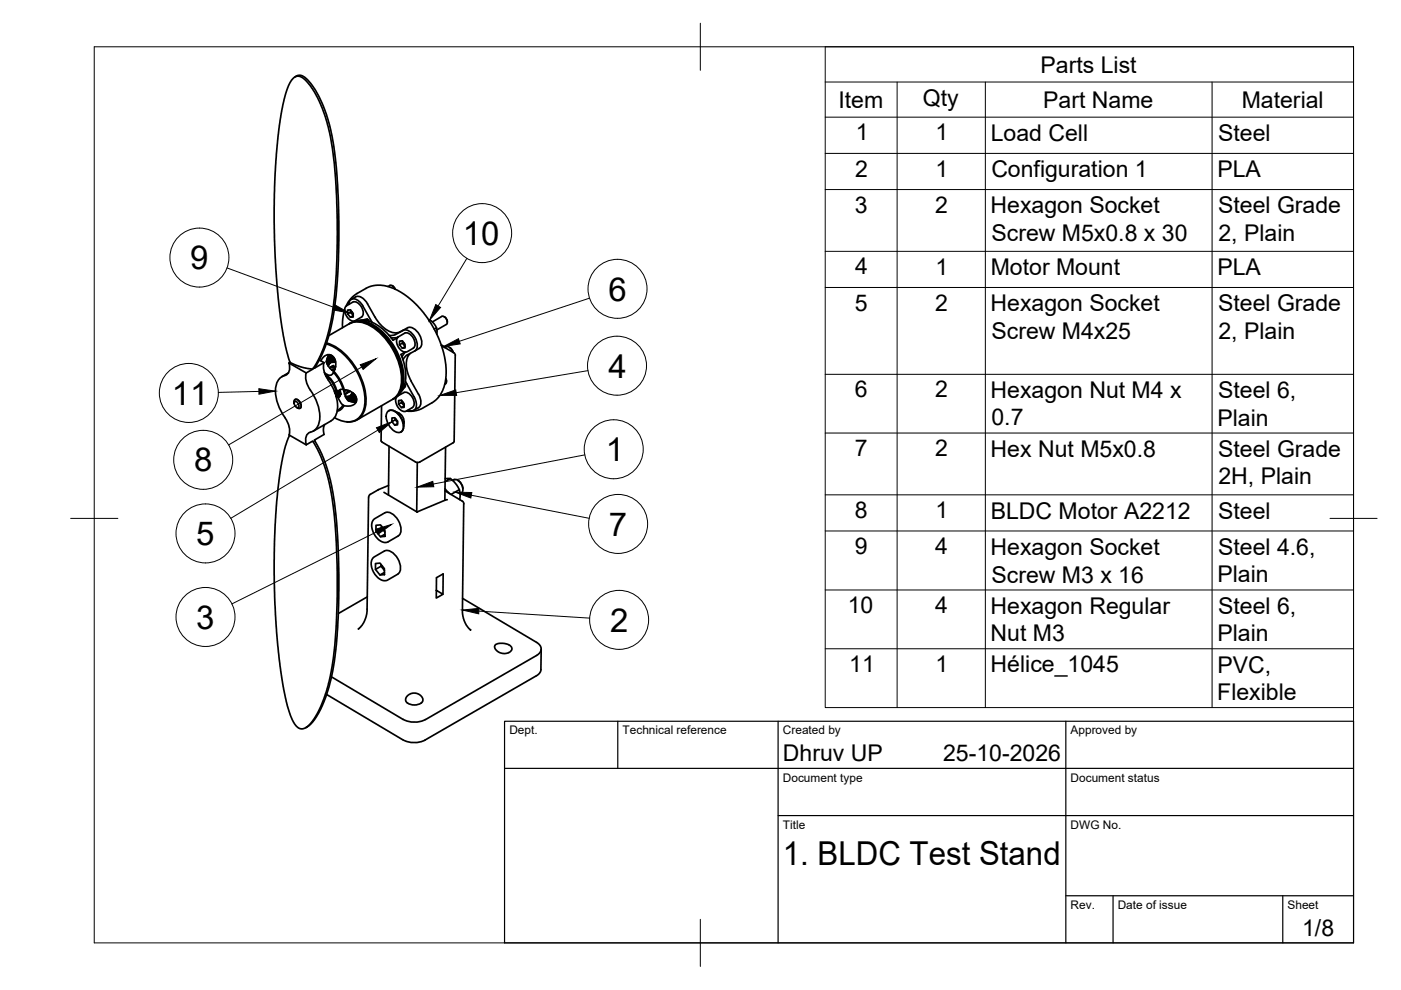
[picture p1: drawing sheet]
<svg xmlns="http://www.w3.org/2000/svg" width="297mm" height="210mm" viewBox="0 0 297 210" stroke-linecap="round" stroke-linejoin="round" font-family="sans-serif">
<!-- layer: Visible -->
<g fill="none" stroke="#000" stroke-width=".36">
<path d="M62.5 16.3l.6-.3h.5l1.1 .4 1.5 1.7 1.5 2.6 1.5 3.4 .6 2.4 .8 3.7 .6 4.3 .4 4.8 .2 7.5v8.1l-.5 7.7-.8 5-.9 3.9-1.4 3.9-1.6 2.7 2.1-1.2M61.2 79.1l-1.4 .8M61.3 77l3.6 2.1M61.3 77a1.96 1.96 0 0 1-1.4 2.8 3.9 3.9 0 0 0-1.4 4.5l.7 2.2 1.2 2M61.4 76.6l-.8-3-.8-4.2-1-8.6-.6-10.3v-10.8l.7-10.6 1-6.8 .8-2.9 .8-2 .9-1 .9-.3 .5 .2 .8 .5 1.7 2.1 1.7 3.2 1.3 3.7 .8 3.3 .8 5.6 .6 9.8v7.2l-.2 6.5-.4 4.8-.7 4.9-.9 3.6-1.4 3.9-1.6 2.9-1.4 .8M61.4 76.6l.1 .2M61.5 76.8l2.1 .9 2.7 .6M61.5 76.8l-.2 .2M64.9 79.1a4.2 4.2 0 0 0 .9 3.6M67.7 76.3l1 .6M68 76.5l.1-.2a1.57 1.57 0 0 1 1.9-1.1 1.57 1.57 0 0 1 1.2 1.9l-.1 .8-.3 .8M68.7 76.9a4.2 4.2 0 0 0 .9 3.6"/>
<path d="M68.9 79.4a4.8 4.8 0 0 1 2.4 3.3M69.1 79.7a4.7 4.7 0 0 1 2.1 3.1M69.2 72.9a12.9 12.9 0 0 1 7.8 9 7.3 7.3 0 0 1-.6 6.3 4 4 0 0 1-5.5 .4M69.2 76.7a3.2 3.2 0 0 0 1.6 2M69.2 72.7a12 12 0 0 1 7.2 7 9.3 9.3 0 0 1 .5 8.1 3.2 3.2 0 0 1-3.2 1.6M69.6 75.5v.1M69.6 77.5h.1M69.6 75.6l.1 .1h1M69.6 77.5h-.1M69.6 75.7l-.2 .1M69.7 75.7l.1 .2 .9-.1M69.7 75.8l-.3 .2"/>
<path d="M69.7 75.9l.1 .1 1-.1M69.7 75.9l-.4 .3M69.8 76l.1 .1 1-.1M69.8 76l-.6 .4M69.8 77.1l.3-.3-.6 .7zM69.8 75.2l-.6 1.5M69.8 76.1l.1 .1 1.1-.1M69.8 76.2l-.6 .5M69.9 76.2l.1 .2 1-.2M69.9 76.3l-.7 .5M69.9 76.3l.1 .2 1.1-.2M69.9 76.4l-.6 .6"/>
<path d="M70 76.5v.1l1.1-.1M70 76.5l-.7 .6M70 76.6l.1 .1 1-.1M70 76.7l-.6 .6M70 76.9l-.4 .5M70 76.7l.1 .1 1-.1M70 75.2l-.3 .1M70.1 76.8l-.6 .6M70.1 76.9l-.5 .5M70.3 78.4l.7-.1-.6 .1M70.3 75.3l-.7 .1M70.4 75.5h-.8l.9 .1"/>
<path d="M70.7 78.9l1.4 2 .7 1.7M70.7 77.5l-.6 .3M70.7 78.9a1.05 1.05 0 0 1-1 .7 1.05 1.05 0 0 1-.9-.6M70.8 78.7l-.1 .2M70.8 78.7l1.5 2.1 .7 1.8M70.9 78.6h-.3M70.9 78.4l-.5 .1M71 78.3l-.5 .1M71.1 77.9h-.6l-.6 .2M71.2 77.7a1.27 1.27 0 0 0-1.3 .3M73.1 65.7l-.4 1.8-.1 2M73.4 64.9l.5-.9 .8-1 .9-.7 2.2-1.3 1.7-.5 2.2 .1 2.5 .9 2.7 1.8 2.2 2.2 2.3 3.1 1.9 3.7 1 3.4 .3 3.6-.4 2.7-.9 1.7-1.5 1.6-3 1.6-1.1 .3h-1.6"/>
<path d="M73.7 65.7h.6l.6 .7v.8l-.6 .1-.6-.8zM73.7 66.5l.6-.3 .6 .7M74 64.5a1.11 1.11 0 0 1 .6-1.1 1.11 1.11 0 0 1 1.3 .3l1.1 1.3M74 68.7l-4.3 2.5M74 68.7a4.9 4.9 0 0 1 5.1 .7 14.4 14.4 0 0 1 6 11.6 4.5 4.5 0 0 1-1.9 3.7M74.3 65.7v.5l.4-.1M74.3 68.5l-.2 .1a5.1 5.1 0 0 1 5.6 1 14.4 14.4 0 0 1 5.6 11.5 4.2 4.2 0 0 1-2 3.5M74.3 68.5a4.9 4.9 0 0 1 5.1 .7 14.4 14.4 0 0 1 6.1 11.6 4.2 4.2 0 0 1-2.1 3.8M74.8 64.1l-1.3 .7-.3 .4-.1 .9 .4 .9 .7 .8 .6 .3 .5-.1 1.3-.8M74.8 64.1a1.89 1.89 0 0 1 2.1 1.5 1.32 1.32 0 0 1-.3 1.6M74.9 66.9l-.6 .4M75 68.2l-.2 .1"/>
<path d="M75 68.2a5.9 5.9 0 0 1 5.7 1.8 14.1 14.1 0 0 1 4.9 11.2 4.5 4.5 0 0 1-1.6 3M75.4 68v.1M75.4 62.9l-.9 .6M75.4 62.9a2.23 2.23 0 0 1 2.5 1.5 13.3 13.3 0 0 0 3.9 5.4 3.1 3.1 0 0 0 3 .6M76.3 67.9l-.7 .1M76.3 67.9a7.7 7.7 0 0 1 6.3 3.3l.7 1 1-.7M77 65l1.9 3.4M77.9 67.7l-.8 .1M77.9 67.7l-1.6 .2M77.9 67.7l.4 .4M77.9 67.7h.1M82.7 60.5l-.4 .2"/>
<path d="M82.7 60.5l.5 .1 .5 .7M83.1 60.6l.7 .7M84.3 71.5l-1.4 .1M84.3 71.5l1.5-.9a1.89 1.89 0 0 1 2.1 1.6 1.32 1.32 0 0 1-.3 1.6l-1.5 .8h-.5l-.5-.3-.9-1.2-.1-.9zM84.3 71.5h.1M84.7 72.3h.6l.6 .7v.8h-.6l-.6-.7zM84.7 73.1l.6-.4 .6 .8M85.3 72.3v.4h.3M85.5 70.1l-1.9 .9-1.1 .1M85.5 70a2.26 2.26 0 0 1 2.5 1.5 2.16 2.16 0 0 1-.1 2.9l-1.6 .9M85.9 73.5l-.6 .3M85.9 74.6l-.9 .5a9 9 0 0 1 .4 7.4l-.8 1.1"/>
<path d="M86 74.6l-.8 1.1M86.3 75.3l-.5 .4-.4 .6M86.4 69.5l-1.6 .9M86.4 69.5a2.25 2.25 0 0 1 2.5 1.5 2.2 2.2 0 0 1 0 2.8M87 74.9a3.9 3.9 0 0 0-.6 4.1l.8 1.8M88.9 73.9l-.9 .5M90.9 67.9h.3l-.2 .1M91.2 67.9l.8 .7 .5 .8 .1 1.5M92.5 69.5l-.4 .3M93.7 67.1l-2 1.2M93.7 67.1a1.14 1.14 0 0 1 1 1.7M93.7 73.3h.1h-.2l2.6 1.5 .3 .6-.2 18.2-.2 .3-7.1 4.1"/>
<path d="M93.8 73.3l.5 .4 .3-.2M94.1 67.2h.2M94.3 67.2l.4 .4 .1 .7M94.6 73.5a1.37 1.37 0 0 1 1.5 1.2M94.6 68.8l-2 1.1M95.3 73.7l.1 .1M95.5 73.7l.6 1M60.4 88.5l.8 1.7a3.2 3.2 0 0 1 .1 2l3.6 2.1M61.4 92.3l-.8 2.1-.7 2.7-.6 3.7-.6 5.2-.6 11.3 .2 10.9 .9 11.4 1.3 8.3 .8 2.9 .8 2.1 1 1.3 .9 .4 .6-.2 .7-.5 1.7-2.2 1.2-2.4 1.3-3.8 .9-4 .6-4.7 .5-10.3v-6.6l-.3-6-.4-5.3-.7-4.6-1-4.3-.7-2-1.2-2.6-.9-1.6-1.4 .8M62.4 85.2v.3M62.4 85.2l.2-.5a1.25 1.25 0 0 1 1 1.8h-.5M62.4 85.2a.74 .74 0 0 1 .8 .4 .74 .74 0 0 1-.1 .8l-.6-.4z"/>
<path d="M62.9 86.4l.2 .1M65.8 82.7a9 9 0 0 1 1.8 7 2.83 2.83 0 0 1-2.2 2.1 2.14 2.14 0 0 0-.5 2.5M68.8 90l-.2 .7 .1 1.4-2.1 1.2 1.6 3 1 2.6 .9 3.1 .8 4.5 .6 5.4 .3 6.5v7l-.2 7.8-.7 7-.7 3.6-.6 2.5-1.1 2.8-1 2.1-1.3 2-1.4 1.1M69.6 80.5a8.4 8.4 0 0 1 1.6 7.6l-1 1.1M70.2 89.2l-3.8 2.2M71.1 82.8l-.2 .2M71.1 82.8l.2-.2 .4 .5M71.2 83l-.1 .4M71.2 82.8l-.3 .3M71.2 83l-.1 .4 .4 .2M71.2 84l.5 .2M71.3 84v.1"/>
<path d="M71.3 82.8l-.3 .3 .3-.3M71.4 82.8l-.4 .4M71.5 82.9l-.2 .1 .3 .2M71.5 82.9l.1 .3-.1 .4-.3 .2M71.5 83.6l-.3 .2M71.5 82.9l-.5 .4M71.5 82.9l.1 .1M71.5 82.8l-.1 .1M71.5 83.7h.1M71.6 83.7h-.1M71.6 83l-.1 .6M71.7 83.1l.4-.2 .1 .6-.2 .4-.3 .3"/>
<path d="M71.7 83h-.1M71.8 83l-.1 .5-.4 .4M71.8 83l-.1 .5M71.8 83l-.3 .7M71.8 83l-.1 .6-.5 .4M71.9 83l.1 .4-.5 .7 .5-.6zM72 83.2l-.2 .6-.4 .3M72.1 82.9h.1M72.2 83.5h.1M72.2 83.5l-.6 .8M72.7 85.9a1.94 1.94 0 0 1-1.2 1M72.7 82.6h.3"/>
<path d="M72.8 82.6a.79 .79 0 0 0-1.1 .4M72.9 86l-.4 .7-1 .5M73 82.6a2.46 2.46 0 0 0 1.2 2.5l1.3 .2M73 82.6h.1a2.32 2.32 0 0 1 2.5 2.4l-.3 .5-.7 .5h-1.6a1.49 1.49 0 0 1-1-1.1l-.3-.7M73 82.9h.1M73.1 82.7l-.2 .2M73.2 82.6l-.3 .3M73.2 84h.1M73.3 84.1h-.1M73.3 84.2l.9-.2-.9 .3M73.3 82.7l-.4 .4M73.5 89.4h.2"/>
<path d="M73.7 82.8l-.2 .4-.5 .3M73.9 82.8l-.3 .5-.5 .3M74 83.1l-.6 .4M74.1 84l-.7 .1 .6-.1M74.2 84l-.9 .2 .1-.2M74.2 82.9l-.2 .2M74.4 84.4l-.8 .2M74.5 84.5l-.8 .3M74.6 84.6l-.8 .3M74.6 84.7l-.7 .3M74.7 84.7h-.1M74.7 84.8l-.6 .3"/>
<path d="M74.8 83.3l-.6 .7a.24 .24 0 0 1 0 .3 .24 .24 0 0 1-.3 0l-.5 .1M74.8 84.9l-.4 .2M74.9 83.3l-.6 .9a.28 .28 0 0 1-.1 .3 .28 .28 0 0 1-.4 0h-.3M74.9 85l-.3 .2M75 83.4l-.7 .8 .1 .1M75 85.1l-.2 .1M75.1 83.5l-.7 .7 .1 .2M75.1 83.6l-.6 .7 .1 .3M75.2 83.7l-.6 .8 .1 .2M75.3 83.8l-.6 .8v.2M75.4 83.9l-.6 .8v.2M75.4 84.1l-.6 .7 .1 .2"/>
<path d="M75.5 84.2l-.6 .7 .1 .2M75.5 84.3l-.5 .7 .1 .2M75.6 84.5l-.6 .8M75.6 85.1l-.2 .2M75.6 84.6l-.5 .7M75.6 84.8l-.3 .5M80.8 93.4l.2 .3M80.9 86l-.1 7.5M81 93.7l7.1 4.2 .5 .2 .4-.2M82.1 87.4a1.3 1.3 0 0 1 2.1 .2 3.5 3.5 0 0 1 1.1 3.7 1.3 1.3 0 0 1-2.1-.2 3.5 3.5 0 0 1-1.1-3.7zM82.5 87.1h-.1M82.5 87.1a2.29 2.29 0 0 1 2.6 1.5 2.27 2.27 0 0 1-.1 3"/>
<path d="M82.5 94.6l-.1 10.4M83.1 89.4l.6 .7 .6-.3M83.2 84.7l-7.5 4.3M83.8 87.2l.8 .5M83.8 88.7v.3l.2-.1M83.9 84.3h.1M84.1 84.2l1.5-1a1.89 1.89 0 0 1 2.1 1.6 1.32 1.32 0 0 1-.3 1.6l-1.5 .8-.9-.2-.6-.6-.4-.7-.1-1zM84.3 87.5a2.03 2.03 0 0 1 1.3 2.3M84.3 89.6l-.5-.6-.7 .4v-.8h.6l.6 .7v.8h-.6M84.3 87.5h.1M84.3 83.9h.1M84.5 84.9h.6l.6 .7v.8h-.6l-.6-.7z"/>
<path d="M84.5 85.7l.6-.4 .6 .7M85.1 84.9v.4h.3M85.6 89.4v1M85.6 89.7v.1M85.7 86.1l-.6 .3M85.8 81.5l.1 .1a.58 .58 0 0 1-.4 .8l-.3 .5M86 80.8l1.8 3.3a2.2 2.2 0 0 1-.1 2.9l-.7 .1-.4-.2M87.2 80.8l1.5 2.8a2.1 2.1 0 0 1-.9 3.4M88.5 98.1l-.2 10.4M94.5 94.8l-.2 11.3M94.5 80.4a.74 .74 0 0 1-.2 1.1M94.5 80.3l.2 .5"/>
<path d="M94.6 80.8v.1M78.1 105.4l-.3 24.2-.2 1.1-.4 1.1-.4 .8-.8 .8M78.5 104.8l-.3 .6M79.6 119.5l1-.1 .9 1.2v1.2l-.9 .1-1-1.2zM79.7 111.4l1-.1 .9 1.2v1.2l-.9 .1-1-1.2zM79.7 112.6l1.2-.7 .7 .9M80.3 103.8l-1.8 1M80.8 119.7v.4l.3-.1M80.9 111.6v.3h.3M81.4 104.4l7.1 4.2M81.5 116.8l-2.3 1.4-.4 .5-.1 1 .5 1.7 .9 1.1 1.2 .6h.7l2.3-1.4M81.5 116.8a2.49 2.49 0 0 1 2.8 1.7 2.49 2.49 0 0 1 0 3.2"/>
<path d="M81.6 108.7a2.49 2.49 0 0 1 2.8 1.7 2.51 2.51 0 0 1 0 3.2l-2.3 1.3-.5 .1-1.3-.5-1-1.3-.5-1.6 .3-1.3 .3-.3 2.2-1.3M81.6 113.3l-.9 .5M82.4 102.9l-2.2 .9M94.3 104.1l3.7 2.1M94.4 103.6l1 1.1M94.4 101.5h1.1l-1.1 .6M94.8 106l-6.4 2.6M95.5 101.5l1.2 1.1 .7 1.2 .2 1-.1 1.1M95.9 101.8a1.27 1.27 0 0 1 1.9 .9 1.25 1.25 0 0 1-.3 2M97.1 101.9l.7 .6 .3 .9M97.4 103.8l-1.8 1M98 106.2l.3 .6-.3 23.1 .6 2.1 .7 1.1 .5 .5"/>
<path d="M98.1 103.5v.1M77.9 126.5l-6.2 3.6M79.6 120.7l1.2-.6 .7 .8M81.5 121.4l-.9 .5M92.5 125.2l1.4 .8-1.4 .8v-4.3l1.5-.8-.1 4.3M98.1 126.9l15.7 9.3a1.47 1.47 0 0 1 .9 1.4 1.47 1.47 0 0 1-.9 1.4l-23.6 13.6M105 136.7l1-.3 1.5 .2a.98 .98 0 0 1 1 1 .98 .98 0 0 1-1.1 .9h-.8l-1.1-.4-.6-.6v-.5zM114.7 137.6v4.6l-.4 .6-.6 .5M69.3 147.2l16.1 9.7M70.3 143.5l15.2 9M85.4 156.9a5.1 5.1 0 0 0 4.7 0M85.5 152.5a5.1 5.1 0 0 0 4.7 .1"/>
<path d="M86.4 147.5l1-.5 1.3 .1 .6 .5 .3 .5-.1 .7a2.56 2.56 0 0 1-3.3 .1l-.2-.7zM113.7 143.3l-23.6 13.6"/>
</g>
<g fill="#000">
<circle cx="71.7" cy="84.2" r=".18"/>
<circle cx="71.8" cy="84.1" r=".18"/>
<circle cx="71.8" cy="83.8" r=".18"/>
<circle cx="71.8" cy="83.7" r=".18"/>
<circle cx="71.9" cy="83.6" r=".18"/>
<circle cx="71.9" cy="84" r=".18"/>
<circle cx="71.9" cy="83.7" r=".18"/>
<circle cx="71.9" cy="83.5" r=".18"/>
<circle cx="71.9" cy="83.4" r=".18"/>
<circle cx="72.1" cy="83.3" r=".18"/>
<circle cx="72.1" cy="83.6" r=".18"/>
<circle cx="72.2" cy="83.6" r=".18"/>
<circle cx="73.4" cy="84.1" r=".18"/>
</g>
<!-- layer: BORDER -->
<path d="M20 9.9h267v190h-267zM148.5 4.9v10M15 109.9h10M282 109.9h10M148.5 194.9v10" fill="none" stroke="#000" stroke-width=".21"/>
<!-- layer: TITLEBLOCK -->
<path d="M107 152.9h180v47h-180zM131 152.9v10M165 152.9v47M226 152.9v47M107 162.9h180M165 172.9h122M226 189.9h61M236 189.9v10M272 189.9v10" fill="none" stroke="#000" stroke-width=".25"/>
<!-- layer: Parts Lists -->
<g fill="none" stroke="#000" stroke-width=".21">
<path d="M175 9.9h112v140.1h-112zM175 17.4h112M190.2 17.4v132.6M208.9 17.4v132.6M257 17.4v132.6M175 24.8h112M175 32.5h112M175 40.2h112M175 53.3h112M175 61h112M175 79.4h112M175 91.8h112"/>
<path d="M175 104.9h112M175 112.6h112M175 125.1h112M175 137.6h112"/>
</g>
<!-- layer: Balloons -->
<g fill="none" stroke="#000" stroke-width=".21">
<circle cx="42.3" cy="54.6" r="6.3"/>
<circle cx="102.2" cy="49.4" r="6.3"/>
<circle cx="130.8" cy="77.5" r="6.3"/>
<circle cx="130.9" cy="61.2" r="6.3"/>
<circle cx="40" cy="83.3" r="6.3"/>
<circle cx="43.1" cy="97.5" r="6.3"/>
<circle cx="130.1" cy="95.3" r="6.3"/>
<circle cx="43.6" cy="113.1" r="6.3"/>
<circle cx="131.1" cy="111.1" r="6.3"/>
<circle cx="43.6" cy="130.8" r="6.3"/>
<circle cx="131.3" cy="131.4" r="6.3"/>
</g>
<!-- layer: 0 -->
<path d="M70.9 64.6l3.1 1.8-3.5-.7zM76.4 77.3l3.3-1.2-2.7 2.2zM92.4 64.6l1 .6-2.3 2.7zM94.1 73.5l3.1-1.7 .4 1.1zM54.9 82.4l3.5 .5-3.5 .7zM79.8 90.7l3.3-1.3-2.7 2.3zM93.3 83.8l3.3-1.1 .2 1.1zM79.6 112.2l3.4-1-2.8 2.1zM88.4 103.3l3.4-1.2 .2 1.1zM96.5 104.3l3.5 .1-.2 1.2zM98 129.3l3.6-.3-.1 1.1z" fill="#000" stroke="#000" stroke-width=".21"/>
<path d="M48.1 56.8l22.6 8.3M99 54.8l-6.1 10.1M76.7 77.8l-28.2 16.5M124.7 78.6l-28 4.7M125 63.2l-27.6 9.2M54.9 83l-8.6 .2M80.1 91.2l-31.2 18.7M124 96.4l-32.1 6.2M79.9 112.7l-30.8 15.4M99.9 105l25 4.9M101.5 129.6l23.5 1.5" fill="none" stroke="#000" stroke-width=".21"/>
<g font-size="7">
<text x="98.1" y="51.9">10</text>
<text x="40.3" y="57.1">9</text>
<text x="129" y="63.7">6</text>
<text x="129" y="80">4</text>
<text x="36.4" y="85.8">11</text>
<text x="41.1" y="100">8</text>
<text x="128.4" y="97.8">1</text>
<text x="129.1" y="113.6">7</text>
<text x="41.6" y="115.6">5</text>
<text x="41.6" y="133.3">3</text>
<text x="129.4" y="134">2</text>
<text x="166" y="183.4">1. BLDC Test Stand</text>
</g>
<g font-size="4.9">
<text x="220.6" y="15.4">Parts List</text>
<text x="177.8" y="22.8">Item</text>
<text x="195.7" y="22.4">Qty</text>
<text x="221.2" y="22.8">Part Name</text>
<text x="263.3" y="22.8">Material</text>
<text x="181.4" y="29.8">1</text>
<text x="198.4" y="29.8">1</text>
<text x="210.1" y="29.9">Load Cell</text>
<text x="258.3" y="29.9">Steel</text>
<text x="181.3" y="37.4">2</text>
<text x="198.4" y="37.4">1</text>
<text x="210.2" y="37.6">Configuration 1</text>
<text x="258.1" y="37.5">PLA</text>
<text x="181.2" y="45.1">3</text>
<text x="198.2" y="45.1">2</text>
<text x="210" y="45.2">Hexagon Socket</text>
<text x="258.3" y="45.2">Steel Grade</text>
<text x="210.2" y="51.1">Screw M5x0.8 x 30</text>
<text x="258.3" y="51.1">2, Plain</text>
<text x="181.3" y="58.2">4</text>
<text x="198.4" y="58.2">1</text>
<text x="210.1" y="58.3">Motor Mount</text>
<text x="258.1" y="58.3">PLA</text>
<text x="181.2" y="65.8">5</text>
<text x="198.2" y="65.9">2</text>
<text x="210" y="66">Hexagon Socket</text>
<text x="210.2" y="71.9">Screw M4x25</text>
<text x="258.3" y="66">Steel Grade</text>
<text x="258.3" y="71.9">2, Plain</text>
<text x="181.3" y="84.3">6</text>
<text x="198.2" y="84.3">2</text>
<text x="210" y="84.4">Hexagon Nut M4 x</text>
<text x="258.3" y="84.4">Steel 6,</text>
<text x="210.2" y="90.2">0.7</text>
<text x="258.1" y="90.2">Plain</text>
<text x="181.2" y="96.7">7</text>
<text x="198.2" y="96.7">2</text>
<text x="210" y="96.8">Hex Nut M5x0.8</text>
<text x="258.3" y="96.9">Steel Grade</text>
<text x="258.3" y="102.7">2H, Plain</text>
<text x="181.2" y="109.8">8</text>
<text x="198.4" y="109.8">1</text>
<text x="210.1" y="110">BLDC Motor A2212</text>
<text x="258.3" y="110">Steel</text>
<text x="181.2" y="117.5">9</text>
<text x="198.3" y="117.5">4</text>
<text x="210" y="117.6">Hexagon Socket</text>
<text x="258.3" y="117.6">Steel 4.6,</text>
<text x="210.2" y="123.5">Screw M3 x 16</text>
<text x="258.1" y="123.5">Plain</text>
<text x="179.7" y="130">10</text>
<text x="198.3" y="130">4</text>
<text x="210" y="130.1">Hexagon Regular</text>
<text x="258.3" y="130.1">Steel 6,</text>
<text x="210" y="135.9">Nut M3</text>
<text x="258.1" y="136">Plain</text>
<text x="180" y="142.5">11</text>
<text x="198.4" y="142.5">1</text>
<text x="210" y="142.6">Hélice_1045</text>
<text x="258.1" y="142.6">PVC,</text>
<text x="258.1" y="148.5">Flexible</text>
<text x="166" y="161.4">Dhruv UP</text>
<text x="200" y="161.4">25-10-2026</text>
<text x="276.1" y="198.6">1/8</text>
</g>
<g font-size="2.5">
<text x="108" y="155.7">Dept.</text>
<text x="132" y="155.7">Technical reference</text>
<text x="166" y="155.7">Created by</text>
<text x="227" y="155.7">Approved by</text>
<text x="166" y="165.7">Document type</text>
<text x="227" y="165.7">Document status</text>
<text x="166" y="175.7">Title</text>
<text x="227" y="175.7">DWG No.</text>
<text x="227" y="192.7">Rev.</text>
<text x="237" y="192.7">Date of issue</text>
<text x="273" y="192.7">Sheet</text>
</g>
</svg>
